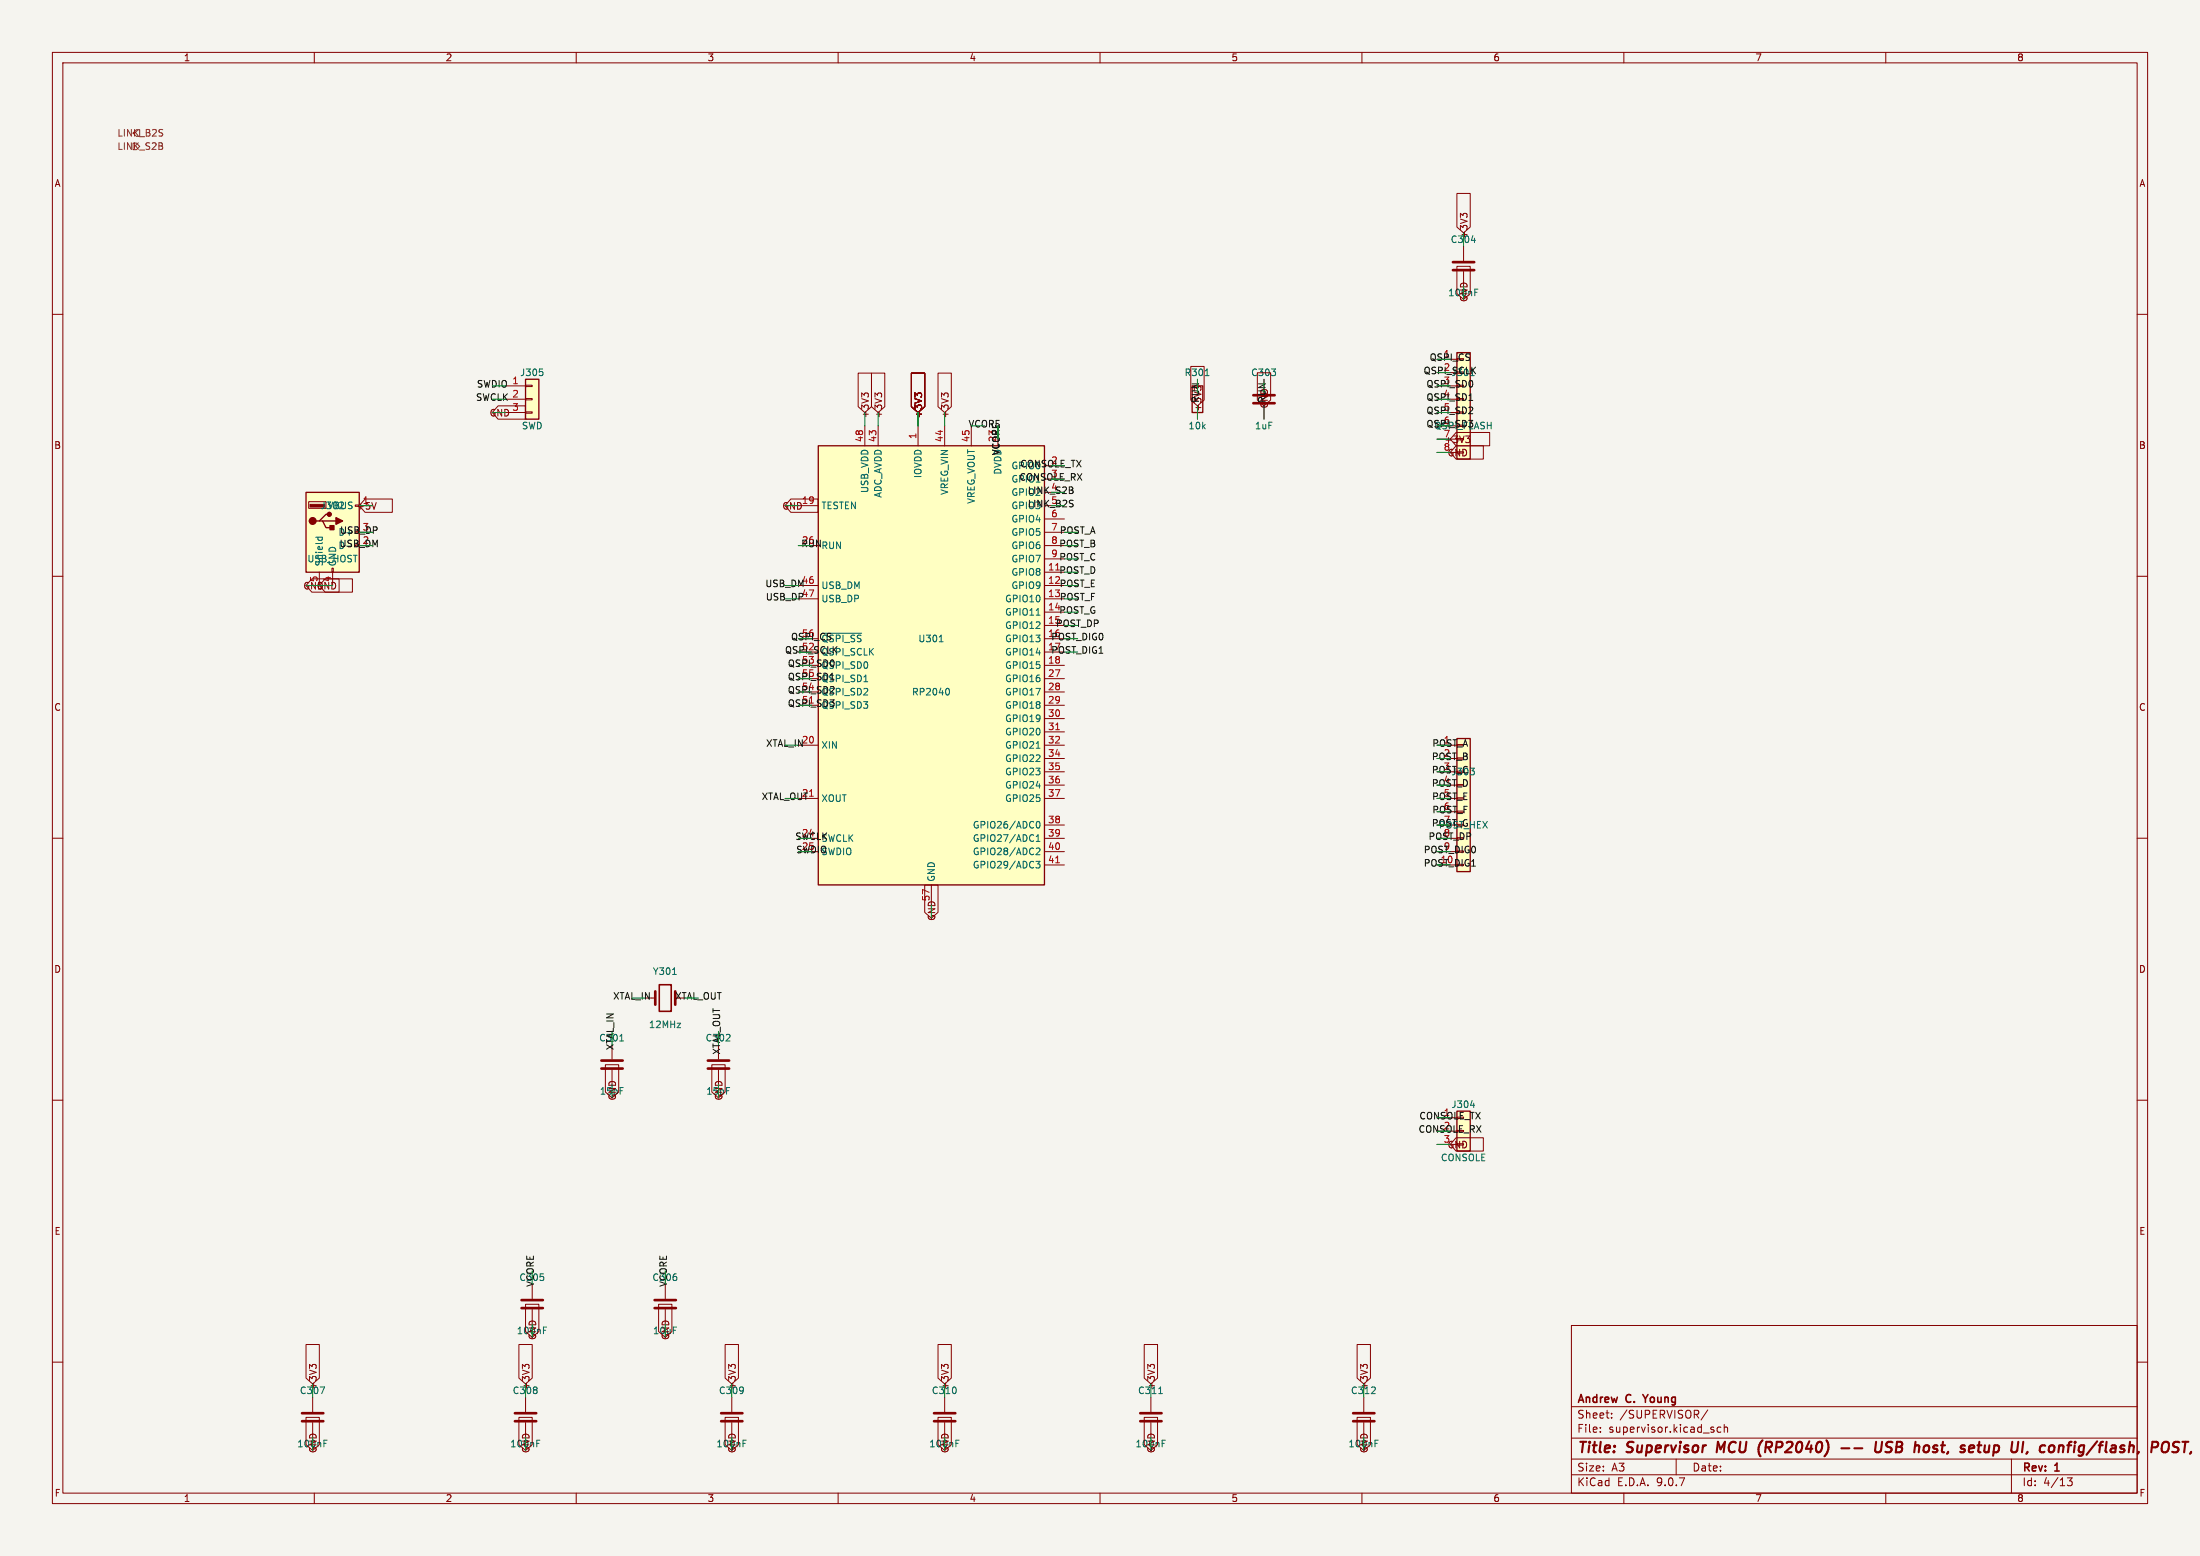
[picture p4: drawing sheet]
<svg xmlns="http://www.w3.org/2000/svg" width="420mm" height="297mm" viewBox="0 0 420 297" stroke-linecap="round" stroke-linejoin="round" font-family="sans-serif">
<path d="M0 0h420v297h-420z" fill="#f5f4ef" stroke="#f5f4ef" stroke-width=".19"/>
<g fill="none" stroke="#840000" stroke-width=".19">
<path d="M10 10h400v277h-400zM12 12h396v273h-396zM60 10v2M110 10v2M160 10v2M210 10v2M260 10v2M310 10v2M360 10v2M10 60h2M408 60h2M10 110h2"/>
<path d="M408 110h2M10 160h2M408 160h2M10 210h2M408 210h2M300 253h108v32h-108zM10 260h2M300 278.5h108M300 274.5h108M300 268.5h108M305.5 273.2v.2M305.5 272.5v.1"/>
<path d="M307.7 270.5v.2M307.7 269.8v.1M320 278.5v3M326 269.1l-1.3 1.9M327.2 273v.3M328.5 272.5l-.4-.1-.3 .3 .1 .6h.6M329.2 272.5l.2-.1 .3 .1 .1 .9M329.2 271.9v1.5M384 278.5v6.5M408 260h2M60 285v2M110 285v2"/>
<path d="M160 285v2M210 285v2M260 285v2M300 281.5h108M310 285v2M360 285v2M394.7 282.1h.9l-.5 .6 .4 .1v.6l-.2 .2-.6-.1"/>
</g>
<g fill="none" stroke="#840000" stroke-width=".4">
<path d="M328 275.2l-.3 2M336.5 274.9l-.5 .6M351.5 276.4h1.5M354 276.4h1.5M358.2 275.2l-.2 1.6 .1 .3a.66 .66 0 0 0 1-.3l.2-1.6M359.9 277.1l.8 .1M360.5 275.2l-.2 .1a.46 .46 0 0 0-.2 .5 .46 .46 0 0 0 .3 .4l.4 .1M368 275.9l.3 .4-.2 .7M377.5 275.9h.8M377.9 275.2l-.2 1.7v.2l.4 .1M394.6 275.9h.8M395.3 275.2l-.3 .3-.2 1.7"/>
<path d="M413.1 275.3h.8a1.36 1.36 0 0 1-.5 1.9h-.4M416 275.3a.85 .85 0 0 0-1 .1 .45 .45 0 0 0 .2 .8l.5 .1a.51 .51 0 0 1 .1 .6 .51 .51 0 0 1-.4 .3l-.7-.1M416.6 275.2h1.2M417.2 275.2l-.2 2"/>
</g>
<path d="M313.6 266.2l.5 .8" fill="none" stroke="#840000" stroke-width=".3"/>
<path d="M278.1 141h2.6v25.4h-2.6z" fill="#ffffc2"/>
<path d="M278.1 141h2.6v25.4h-2.6z" fill="none" stroke="#840000" stroke-width=".25"/>
<path d="M274.3 142.2h3.8M274.3 144.8h3.8M274.3 147.3h3.8M274.3 149.9h3.8M274.3 152.4h3.8M274.3 154.9h3.8M274.3 157.5h3.8M274.3 160h3.8M274.3 162.6h3.8M274.3 165.1h3.8" fill="none" stroke="#840000" stroke-width=".19"/>
<path d="M280.7 146.6h.8l-.5 .5M281.3 147.2l.2 .2-.2 .4" fill="none" stroke="#006464" stroke-width=".19"/>
<path d="M100.3 72.4h2.6v7.6h-2.6z" fill="#ffffc2"/>
<path d="M100.3 72.4h2.6v7.6h-2.6z" fill="none" stroke="#840000" stroke-width=".25"/>
<path d="M96.5 73.7h3.8M96.5 76.2h3.8M96.5 78.7h3.8M100.3 73.5h1.3v.3h-1.3zM100.3 76.1h1.3v.2h-1.3zM100.3 78.6h1.3v.3h-1.3z" fill="none" stroke="#840000" stroke-width=".19"/>
<path d="M103 70.4h.6M103.5 71l.2 .2-.2 .4" fill="none" stroke="#006464" stroke-width=".19"/>
<path d="M58.4 94h10.2v15.2h-10.2z" fill="#ffffc2"/>
<path d="M58.4 94h10.2v15.2h-10.2zM61 99.4h.6l.6 1.3h1.3M61.6 99.4h2.5M62.9 98.2h-.7l-1.2 1.2h-.7" fill="none" stroke="#840000" stroke-width=".25"/>
<g fill="#840000" stroke="#840000" stroke-width=".25">
<path d="M63 100.3h.8v.8h-.8z"/>
<path d="M64.1 98.8l1.3 .6-1.3 .7z"/>
<circle cx="59.7" cy="99.4" r=".63"/>
<circle cx="62.9" cy="98.2" r=".38"/>
</g>
<path d="M59.2 96.3h2.8v.5h-2.8z" fill="#840000" stroke="#840000" stroke-width=".19"/>
<path d="M58.9 95.8h3.3v1.2h-3.3zM61 109.2v2.6M63.4 108.5h.2v.7h-.2zM63.5 109.2v2.6" fill="none" stroke="#840000" stroke-width=".19"/>
<path d="M60.3 102.5h1.2M60.8 102.5l-.1 .4M61.5 102.5v.4" fill="none" stroke="#006464" stroke-width=".19"/>
<path d="M156.2 85.1h43.2v83.8h-43.2z" fill="#ffffc2"/>
<path d="M227.6 73.7h2v5h-2zM156.2 85.1h43.2v83.8h-43.2z" fill="none" stroke="#840000" stroke-width=".25"/>
<g fill="none" stroke="#840000" stroke-width=".19">
<path d="M228.6 72.4v1.3M228.6 78.7v1.3M241.3 72.4v2.8M241.3 77.2v2.8M152.4 96.5h3.8M165.1 81.3v3.8M167.6 81.3v3.8M175.3 81.3v3.8M180.3 81.3v3.8M185.4 81.3v3.8M190.5 81.3v3.8M199.4 96.5h3.8"/>
<path d="M199.4 88.9h3.8M199.4 91.4h3.8M199.4 94h3.8M199.4 99.1h3.8M152.4 104.1h3.8M152.4 111.8h3.8M152.4 114.3h3.8M199.4 104.1h3.8M199.4 111.8h3.8M199.4 114.3h3.8M199.4 101.6h3.8M199.4 106.7h3.8"/>
<path d="M199.4 109.2h3.8M199.4 116.8h3.8M199.4 119.4h3.8M152.4 121.9h3.8M152.4 124.5h3.8M152.4 127h3.8M152.4 129.5h3.8M152.4 132.1h3.8M152.4 134.6h3.8M199.4 121.9h3.8M199.4 124.5h3.8M199.4 127h3.8"/>
<path d="M199.4 129.5h3.8M199.4 132.1h3.8M199.4 134.6h3.8M199.4 137.2h3.8M199.4 139.7h3.8M152.4 142.2h3.8M152.4 152.4h3.8M199.4 142.2h3.8M199.4 152.4h3.8M199.4 144.8h3.8M199.4 147.3h3.8M199.4 149.9h3.8"/>
<path d="M199.4 157.5h3.8M152.4 160h3.8M152.4 162.6h3.8M177.8 168.9v3.8M199.4 160h3.8M199.4 162.6h3.8M199.4 165.1h3.8"/>
</g>
<path d="M230.1 71.7h.7M197.8 117.4h.7M156.9 120.9h7.6M164.9 130.1h.7M179.3 122.5h.7M180.9 131.4a.79 .79 0 0 1 0 1.3M197.8 142.8h.7M197.8 159.7l.4-.4v1.3M197.9 156.9l.2-.1a.68 .68 0 0 1 .5 .6 .68 .68 0 0 1-.5 .7l-.3-.5zM197.8 164.4h.7l-.4 .5 .4 .1v.6l-.2 .1-.5-.1M197.8 162l.5-.1 .2 .3-.7 .9h.7M197.8 160.6h.7" fill="none" stroke="#006464" stroke-width=".19"/>
<path d="M201.5 108.8h.8M201.5 139.3h.8M154.5 152h.8M201.5 164.7h.8" fill="none" stroke="#a90000" stroke-width=".19"/>
<path d="M239.3 75.4h4M239.3 77h4" fill="none" stroke="#840000" stroke-width=".51"/>
<path d="M278.1 67.3h2.6v20.3h-2.6z" fill="#ffffc2"/>
<path d="M278.1 67.3h2.6v20.3h-2.6z" fill="none" stroke="#840000" stroke-width=".25"/>
<g fill="none" stroke="#840000" stroke-width=".19">
<path d="M279.4 47v2.8M279.4 51.8v2.8M274.3 68.6h3.8M274.3 71.1h3.8M274.3 73.7h3.8M274.3 76.2h3.8M274.3 78.7h3.8M274.3 81.3h3.8M274.3 83.8h3.8M274.3 86.4h3.8M116.8 199.4v2.8M124.5 190.5h.6"/>
<path d="M137.2 199.4v2.8M116.8 204.2v2.8M137.2 204.2v2.8"/>
</g>
<path d="M277.4 50h4M277.4 51.6h4M125.1 189.2v2.6M114.8 202.4h4.1M114.8 204h4.1M135.1 202.4h4.1M135.1 204h4.1" fill="none" stroke="#840000" stroke-width=".51"/>
<path d="M280.9 45.9h.8M281.5 55.8h.5M281.5 55.2h.7M118.3 198.7h.7M128.4 186h.7" fill="none" stroke="#006464" stroke-width=".19"/>
<path d="M125.9 188h2.2v5h-2.2z" fill="none" stroke="#840000" stroke-width=".3"/>
<path d="M278.1 212.1h2.6v7.6h-2.6z" fill="#ffffc2"/>
<path d="M278.1 212.1h2.6v7.6h-2.6z" fill="none" stroke="#840000" stroke-width=".25"/>
<g fill="none" stroke="#840000" stroke-width=".19">
<path d="M278.1 36.9h2.6v6.4l-1.3 1.2-1.3-1.2zM278.1 50.8h2.6v5.2l-1.3 1.2-1.3-1.2zM279.3 41.1l-.5-.4v.8M279.3 41l.2-.3h.3l.3 .3M95.1 77.5h5.2v2.5h-5.2l-1.1-1.3zM163.8 71.2h2.6v6.4l-1.3 1.1-1.3-1.1zM165 75.3l.2-.3h.3l.3 .3M165 75.4l-.5-.4v.8M166.4 71.2h2.5v6.4l-1.3 1.1-1.2-1.1zM167.5 75.3l.3-.3h.3l.2 .3M167.5 75.4l-.5-.4v.8M174 71.2h2.5v6.4l-1.2 1.1-1.3-1.1z"/>
<path d="M175.1 75.4l-.4-.4v.8M175.1 75.3l.3-.3h.3l.2 .3M179.1 71.2h2.5v6.4l-1.3 1.1-1.2-1.1zM180.2 75.4l-.5-.4v.8M180.2 75.3l.3-.3h.3l.2 .3M227.3 69.9h2.6v6.5l-1.3 1.1-1.3-1.1zM228.3 77.8h1M228.8 77.3v1M240 71.2h2.6v5.2l-1.3 1.1-1.3-1.1zM69.7 95.2h5.2v2.6h-5.2l-1.1-1.3zM71.8 95.9l-.4 1.3M151 95.2h5.2v2.6h-5.2l-1.1-1.3z"/>
<path d="M278 85.1h5.2v2.5h-5.2l-1.1-1.2zM278 82.5h6.4v2.6h-6.4l-1.1-1.3zM279.8 83.2h.8l-.4 .5M280.3 83.7l.3 .2v.3l-.3 .3M59.5 110.5h5.2v2.5h-5.2l-1.1-1.2zM62.1 110.5h5.2v2.5h-5.2l-1.1-1.2zM176.5 168.9h2.6v5.2l-1.3 1.2-1.3-1.2zM115.6 203.2h2.5v5.2l-1.3 1.2-1.2-1.2zM135.9 203.2h2.5v5.2l-1.2 1.2-1.3-1.2zM274.3 213.4h3.8M274.3 215.9h3.8M274.3 218.4h3.8"/>
<path d="M278 217.2h5.2v2.5h-5.2l-1.1-1.3zM58.4 256.6h2.6v6.4l-1.3 1.2-1.3-1.2zM99.1 256.6h2.5v6.4l-1.3 1.2-1.2-1.2zM100.3 249h2.6v5.2l-1.3 1.1-1.3-1.1zM101.6 245.1v2.8M101.6 249.9v2.8M125.7 249h2.6v5.2l-1.3 1.1-1.3-1.1zM127 245.1v2.8M127 249.9v2.8M138.4 256.6h2.6v6.4l-1.3 1.2-1.3-1.2zM179.1 256.6h2.5v6.4l-1.3 1.2-1.2-1.2zM218.4 256.6h2.6v6.4l-1.3 1.2-1.3-1.2z"/>
<path d="M259.1 256.6h2.5v6.4l-1.3 1.2-1.2-1.2zM58.4 270.5h2.6v5.2l-1.3 1.2-1.3-1.2zM59.6 260.7l.2-.3h.3l.3 .3M59.6 260.9l-.5-.5v.8M59.7 266.7v2.8M59.7 271.5v2.8M99.1 270.5h2.5v5.2l-1.3 1.2-1.2-1.2zM100.2 260.7l.3-.3h.3l.2 .3M100.2 260.9l-.5-.5v.8M100.3 266.7v2.8M100.3 271.5v2.8M138.4 270.5h2.6v5.2l-1.3 1.2-1.3-1.2z"/>
<path d="M139.6 260.7l.2-.3h.3l.3 .3M139.6 260.9l-.5-.5v.8M139.7 266.7v2.8M139.7 271.5v2.8M179.1 270.5h2.5v5.2l-1.3 1.2-1.2-1.2zM180.2 260.9l-.5-.5v.8M180.2 260.7l.3-.3h.3l.2 .3M180.3 266.7v2.8M180.3 271.5v2.8M218.4 270.5h2.6v5.2l-1.3 1.2-1.3-1.2zM219.6 260.7l.2-.3h.3l.3 .3M219.6 260.9l-.5-.5v.8"/>
<path d="M219.7 266.7v2.8M219.7 271.5v2.8M259.1 270.5h2.5v5.2l-1.3 1.2-1.2-1.2zM260.2 260.7l.3-.3h.3l.2 .3M260.2 260.9l-.4-.5v.8M260.3 266.7v2.8M260.3 271.5v2.8"/>
</g>
<g fill="none" stroke="#006464" stroke-width=".19">
<path d="M280.7 211h.8M103.7 253.9h.5M103.7 253.3h.7M61.1 264.7h.9l-.6 1.3M61.8 275.5h.5M61.8 274.9h.6M102.5 275.5h.4M102.5 274.9h.6M141.8 275.5h.5M141.8 274.9h.7M182.5 275.5h.4M182.5 274.9h.6"/>
<path d="M221.2 266h.7M221.9 275.5h.4M221.9 274.9h.6M262.5 275.5h.4M262.5 274.9h.6"/>
</g>
<g fill="none" stroke="#840000" stroke-width=".51">
<path d="M99.6 248.2h4M99.6 249.7h4M125 248.2h4M125 249.7h4M57.7 269.7h4M57.7 271.3h4M98.3 269.7h4.1M98.3 271.3h4.1M137.7 269.7h4M137.7 271.3h4M178.3 269.7h4.1M178.3 271.3h4.1"/>
<path d="M217.7 269.7h4M217.7 271.3h4M258.3 269.7h4.1M258.3 271.3h4.1"/>
</g>
<path d="M280.4 76.4h.8" fill="none" stroke="#0f0f0f" stroke-width=".19"/>
<g fill="none" stroke="#009600" stroke-width=".19">
<path d="M279.4 44.5v2.5M165.1 78.7v2.6M167.6 78.7v2.6M175.3 78.7v2.6M180.3 78.7v2.6M228.6 72.4v2.5M228.6 77.5v2.5M241.3 72.4v2.5M241.3 77.5v2.5M274.3 86.4h2.6M274.3 83.8h2.6M152.4 104.1h2.5"/>
<path d="M274.3 218.4h2.6M59.7 264.2v2.5M100.3 264.2v2.5M139.7 264.2v2.5M180.3 264.2v2.5M219.7 264.2v2.5M260.3 264.2v2.5"/>
</g>
<g font-size="2.8" fill="#840000">
<text x="301" y="277.9">Title:</text>
<text x="310.6" y="277.9">Supervisor</text>
<text x="328.6" y="277.9">MCU</text>
<text x="337.3" y="277.9">(RP2040)</text>
<text x="361.2" y="277.9">USB</text>
<text x="369.5" y="277.9">host,</text>
<text x="379.2" y="277.9">setup</text>
<text x="389.6" y="277.9">UI,</text>
<text x="395.9" y="277.9">config/flash,</text>
<text x="417.9" y="277.9">PO</text>
</g>
<g font-size="2.1" fill="#840000">
<text x="301" y="268.2">Andrew</text>
<text x="310.5" y="268.2">C.</text>
<text x="314.5" y="268.2">Young</text>
<text x="301" y="273.7">File:</text>
<text x="301" y="271">Sheet:</text>
<text x="307.1" y="273.7">supervisor.kicad_sch</text>
<text x="309.2" y="271">/SUPERVISOR/</text>
<text x="301" y="281.1">Size:</text>
<text x="307.6" y="281.1">A3</text>
<text x="323" y="281.1">Date:</text>
<text x="386" y="281.3">Rev:</text>
<text x="392.4" y="281.3">1</text>
<text x="301" y="283.9">KiCad</text>
<text x="308.7" y="283.9">E.D.A.</text>
<text x="316.3" y="283.9">9.0.7</text>
<text x="386" y="283.9">Id:</text>
<text x="390.1" y="283.9">4/13</text>
</g>
<g font-size="1.8" fill="#840000">
<text x="35" y="11.9">1</text>
<text x="85" y="11.9">2</text>
<text x="135" y="11.9">3</text>
<text x="185" y="11.9">4</text>
<text x="235" y="11.9">5</text>
<text x="285" y="11.9">6</text>
<text x="335" y="11.9">7</text>
<text x="385" y="11.9">8</text>
<text x="10.3" y="35.9">A</text>
<text x="408.3" y="35.9">A</text>
<text x="280.4" y="45.7" transform="rotate(-90 280.4 45.7)">+3V3</text>
<text x="166.1" y="80" transform="rotate(-90 166.1 80)">+3V3</text>
<text x="168.6" y="80" transform="rotate(-90 168.6 80)">+3V3</text>
<text x="176.2" y="80" transform="rotate(-90 176.2 80)">+3V3</text>
<text x="181.3" y="80" transform="rotate(-90 181.3 80)">+3V3</text>
<text x="242.3" y="78.1" transform="rotate(-90 242.3 78.1)">GND</text>
<text x="275.5" y="83.6">7</text>
<text x="10.3" y="85.9">B</text>
<text x="275.5" y="86.1">8</text>
<text x="275.6" y="84.8">+3V3</text>
<text x="276.3" y="87.3">GND</text>
<text x="408.2" y="85.9">B</text>
<text x="69.1" y="96.3">1</text>
<text x="153" y="96.3">19</text>
<text x="60.7" y="111.2" transform="rotate(-90 60.7 111.2)">5</text>
<text x="63.2" y="111.2" transform="rotate(-90 63.2 111.2)">4</text>
<text x="10.3" y="135.9">C</text>
<text x="408.2" y="135.9">C</text>
<text x="177.5" y="172.1" transform="rotate(-90 177.5 172.1)">57</text>
<text x="10.3" y="185.9">D</text>
<text x="408.2" y="185.9">D</text>
<text x="275.5" y="218.2">3</text>
<text x="276.3" y="219.4">GND</text>
<text x="10.3" y="235.9">E</text>
<text x="408.3" y="235.9">E</text>
<text x="124.6" y="254.9">10uF</text>
<text x="60.6" y="265.4" transform="rotate(-90 60.6 265.4)">+3V3</text>
<text x="101.3" y="265.4" transform="rotate(-90 101.3 265.4)">+3V3</text>
<text x="140.7" y="265.4" transform="rotate(-90 140.7 265.4)">+3V3</text>
<text x="181.3" y="265.4" transform="rotate(-90 181.3 265.4)">+3V3</text>
<text x="217.2" y="266.3">C311</text>
<text x="220.7" y="265.4" transform="rotate(-90 220.7 265.4)">+3V3</text>
<text x="261.3" y="265.4" transform="rotate(-90 261.3 265.4)">+3V3</text>
<text x="10.3" y="285.9">F</text>
<text x="35" y="286.9">1</text>
<text x="85" y="286.9">2</text>
<text x="135" y="286.9">3</text>
<text x="185" y="286.9">4</text>
<text x="235" y="286.9">5</text>
<text x="285" y="286.9">6</text>
<text x="335" y="286.9">7</text>
<text x="385" y="286.9">8</text>
<text x="408.3" y="285.9">F</text>
</g>
<g font-size="1.8" fill="#725600">
<text x="22.3" y="28.8">LINK_S2B</text>
<text x="22.3" y="26.3">LINK_B2S</text>
</g>
<g font-size="1.8" fill="#006464">
<text x="276.8" y="46.6">C304</text>
<text x="276.4" y="56.7">100nF</text>
<text x="99.2" y="72">J305</text>
<text x="226" y="72">R301</text>
<text x="238.7" y="72">C303</text>
<text x="99.5" y="82.1">SWD</text>
<text x="226.8" y="82.1">10k</text>
<text x="239.5" y="82.1">1uF</text>
<text x="273.7" y="82.1">QSPI_FLASH</text>
<text x="166" y="94.2" transform="rotate(-90 166 94.2)">USB_VDD</text>
<text x="168.5" y="95.1" transform="rotate(-90 168.5 95.1)">ADC_AVDD</text>
<text x="176.1" y="91.4" transform="rotate(-90 176.1 91.4)">IOVDD</text>
<text x="181.2" y="94.6" transform="rotate(-90 181.2 94.6)">VREG_VIN</text>
<text x="61.1" y="97.4">J302</text>
<text x="156.7" y="97.4">TESTEN</text>
<text x="186.3" y="96.3" transform="rotate(-90 186.3 96.3)">VREG_VOUT</text>
<text x="193" y="99.9">GPIO4</text>
<text x="58.6" y="107.5">USB_HOST</text>
<text x="156.7" y="105">RUN</text>
<text x="193" y="102.5">GPIO5</text>
<text x="193" y="105">GPIO6</text>
<text x="193" y="107.5">GPIO7</text>
<text x="61.8" y="108.2" transform="rotate(-90 61.8 108.2)">Shield</text>
<text x="64.4" y="108.2" transform="rotate(-90 64.4 108.2)">GND</text>
<text x="156.7" y="112.6">USB_DM</text>
<text x="193" y="110.1">GPIO8</text>
<text x="193" y="112.6">GPIO9</text>
<text x="156.7" y="115.2">USB_DP</text>
<text x="191.8" y="115.2">GPIO10</text>
<text x="191.8" y="117.7">GPIO11</text>
<text x="156.7" y="122.8">~{QSPI_SS}</text>
<text x="156.7" y="125.3">QSPI_SCLK</text>
<text x="175.2" y="122.8">U301</text>
<text x="191.8" y="120.2">GPIO12</text>
<text x="191.8" y="122.8">GPIO13</text>
<text x="191.8" y="125.3">GPIO14</text>
<text x="191.8" y="127.9">GPIO15</text>
<text x="191.8" y="130.4">GPIO16</text>
<text x="174" y="132.9">RP2040</text>
<text x="191.8" y="132.9">GPIO17</text>
<text x="191.8" y="135.5">GPIO18</text>
<text x="156.7" y="143.1">XIN</text>
<text x="191.8" y="138">GPIO19</text>
<text x="191.8" y="140.6">GPIO20</text>
<text x="191.8" y="143.1">GPIO21</text>
<text x="191.8" y="145.6">GPIO22</text>
<text x="191.8" y="148.2">GPIO23</text>
<text x="156.7" y="153.3">XOUT</text>
<text x="191.8" y="150.7">GPIO24</text>
<text x="191.8" y="153.3">GPIO25</text>
<text x="156.7" y="160.9">SWCLK</text>
<text x="185.6" y="158.3">GPIO26/ADC0</text>
<text x="185.6" y="160.9">GPIO27/ADC1</text>
<text x="274.6" y="158.3">POST_HEX</text>
<text x="156.7" y="163.4">SWDIO</text>
<text x="185.6" y="163.4">GPIO28/ADC2</text>
<text x="185.6" y="166">GPIO29/ADC3</text>
<text x="178.7" y="168.4" transform="rotate(-90 178.7 168.4)">GND</text>
<text x="124.5" y="186.3">Y301</text>
<text x="123.8" y="196.4">12MHz</text>
<text x="114.4" y="209.1">15pF</text>
<text x="134.7" y="209.1">15pF</text>
<text x="275" y="221.8">CONSOLE</text>
<text x="98.6" y="254.9">100nF</text>
<text x="57.1" y="266.3">C307</text>
<text x="97.8" y="266.3">C308</text>
<text x="137.1" y="266.3">C309</text>
<text x="177.8" y="266.3">C310</text>
<text x="257.8" y="266.3">C312</text>
<text x="56.7" y="276.5">100nF</text>
<text x="97.3" y="276.5">100nF</text>
<text x="136.7" y="276.5">100nF</text>
<text x="177.3" y="276.5">100nF</text>
<text x="216.7" y="276.5">100nF</text>
<text x="257.3" y="276.5">100nF</text>
</g>
<g font-size="1.8" fill="#009600">
<text x="280.4" y="57.8" transform="rotate(-90 280.4 57.8)">GND</text>
<text x="271.7" y="71.6">QSPI_SCLK</text>
<text x="272.8" y="69.1">QSPI_CS</text>
<text x="90.8" y="76.7">SWCLK</text>
<text x="90.9" y="74.2">SWDIO</text>
<text x="272.2" y="76.7">QSPI_SD1</text>
<text x="272.2" y="74.2">QSPI_SD0</text>
<text x="93.4" y="79.7">GND</text>
<text x="184.8" y="81.8">VCORE</text>
<text x="272.2" y="81.8">QSPI_SD3</text>
<text x="272.2" y="79.3">QSPI_SD2</text>
<text x="191" y="87" transform="rotate(-90 191 87)">VCORE</text>
<text x="194.7" y="89.4">CONSOLE_TX</text>
<text x="194.5" y="92">CONSOLE_RX</text>
<text x="196.1" y="94.5">LINK_S2B</text>
<text x="62.5" y="97.4">VBUS +5V</text>
<text x="149.3" y="97.5">GND</text>
<text x="196.1" y="97">LINK_B2S</text>
<text x="64.7" y="104.7">USB_DM</text>
<text x="64.8" y="102.1">USB_DP</text>
<text x="202.1" y="107.2">POST_C</text>
<text x="202.1" y="104.7">POST_B</text>
<text x="202.2" y="102.1">POST_A</text>
<text x="57.8" y="112.7">GND</text>
<text x="60.4" y="112.7">GND</text>
<text x="146" y="112.3">USB_DM</text>
<text x="202.1" y="109.7">POST_D</text>
<text x="202.2" y="112.3">POST_E</text>
<text x="146.1" y="114.8">USB_DP</text>
<text x="201.5" y="119.9">POST_DP</text>
<text x="202.1" y="117.4">POST_G</text>
<text x="202.2" y="114.8">POST_F</text>
<text x="149.8" y="125">QSPI_SCLK</text>
<text x="150.9" y="122.4">QSPI_CS</text>
<text x="200.6" y="122.4">POST_DIG0</text>
<text x="200.6" y="125">POST_DIG1</text>
<text x="150.3" y="127.5">QSPI_SD0</text>
<text x="150.3" y="130.1">QSPI_SD1</text>
<text x="150.3" y="132.6">QSPI_SD2</text>
<text x="150.3" y="135.1">QSPI_SD3</text>
<text x="146.2" y="142.8">XTAL_IN</text>
<text x="273.3" y="142.8">POST_A</text>
<text x="273.3" y="147.8">POST_C</text>
<text x="273.3" y="145.3">POST_B</text>
<text x="145.3" y="152.9">XTAL_OUT</text>
<text x="273.3" y="150.4">POST_D</text>
<text x="273.3" y="152.9">POST_E</text>
<text x="273.3" y="155.5">POST_F</text>
<text x="151.7" y="160.5">SWCLK</text>
<text x="272.6" y="160.5">POST_DP</text>
<text x="273.3" y="158">POST_G</text>
<text x="151.9" y="163.1">SWDIO</text>
<text x="271.7" y="165.6">POST_DIG1</text>
<text x="271.7" y="163.1">POST_DIG0</text>
<text x="178.8" y="175.9" transform="rotate(-90 178.8 175.9)">GND</text>
<text x="116.9" y="191">XTAL_IN</text>
<text x="128.8" y="191">XTAL_OUT</text>
<text x="117.4" y="200.6" transform="rotate(-90 117.4 200.6)">XTAL_IN</text>
<text x="137.7" y="201.4" transform="rotate(-90 137.7 201.4)">XTAL_OUT</text>
<text x="117.8" y="210.2" transform="rotate(-90 117.8 210.2)">GND</text>
<text x="138.1" y="210.2" transform="rotate(-90 138.1 210.2)">GND</text>
<text x="270.9" y="213.9">CONSOLE_TX</text>
<text x="270.7" y="216.4">CONSOLE_RX</text>
<text x="102.1" y="245.7" transform="rotate(-90 102.1 245.7)">VCORE</text>
<text x="127.5" y="245.7" transform="rotate(-90 127.5 245.7)">VCORE</text>
<text x="102.6" y="255.9" transform="rotate(-90 102.6 255.9)">GND</text>
<text x="128" y="255.9" transform="rotate(-90 128 255.9)">GND</text>
<text x="60.6" y="277.5" transform="rotate(-90 60.6 277.5)">GND</text>
<text x="101.3" y="277.5" transform="rotate(-90 101.3 277.5)">GND</text>
<text x="140.7" y="277.5" transform="rotate(-90 140.7 277.5)">GND</text>
<text x="181.3" y="277.5" transform="rotate(-90 181.3 277.5)">GND</text>
<text x="220.7" y="277.5" transform="rotate(-90 220.7 277.5)">GND</text>
<text x="261.3" y="277.5" transform="rotate(-90 261.3 277.5)">GND</text>
</g>
<g font-size="1.8" fill="#0f0f0f">
<text x="275.5" y="68.3">1</text>
<text x="275.5" y="70.9">2</text>
<text x="277" y="72">J301</text>
<text x="229.1" y="77" transform="rotate(-90 229.1 77)">RUN</text>
<text x="241.8" y="77" transform="rotate(-90 241.8 77)">RUN</text>
<text x="275.5" y="73.4">3</text>
<text x="275.5" y="75.9">4</text>
<text x="275.5" y="78.5">5</text>
<text x="275.5" y="81">6</text>
<text x="190.2" y="84.5" transform="rotate(-90 190.2 84.5)">23</text>
<text x="193" y="89.8">GPIO0</text>
<text x="200.6" y="88.6">2</text>
<text x="191.4" y="90.7" transform="rotate(-90 191.4 90.7)">DVDD</text>
<text x="193" y="92.3">GPIO1</text>
<text x="193" y="94.8">GPIO2</text>
<text x="200.6" y="91.2">3</text>
<text x="200.6" y="93.7">4</text>
<text x="69.1" y="101.3">3</text>
<text x="193" y="97.4">GPIO3</text>
<text x="200.6" y="96.3">5</text>
<text x="64.5" y="102.5">D+</text>
<text x="64.5" y="105">D-</text>
<text x="69.1" y="103.9">2</text>
<text x="152.9" y="104.7">RUN</text>
<text x="153" y="103.9">26</text>
<text x="153" y="111.5">46</text>
<text x="153" y="114">47</text>
<text x="200" y="119.1">15</text>
<text x="153" y="121.7">56</text>
<text x="153" y="124.2">52</text>
<text x="200" y="121.7">16</text>
<text x="200" y="124.2">17</text>
<text x="153" y="126.7">53</text>
<text x="153" y="129.3">55</text>
<text x="153" y="131.8">54</text>
<text x="156.7" y="127.9">QSPI_SD0</text>
<text x="156.7" y="130.4">QSPI_SD1</text>
<text x="153" y="134.4">51</text>
<text x="156.7" y="132.9">QSPI_SD2</text>
<text x="156.7" y="135.5">QSPI_SD3</text>
<text x="153" y="142">20</text>
<text x="275.5" y="142">1</text>
<text x="275.5" y="144.5">2</text>
<text x="275.5" y="147.1">3</text>
<text x="275.5" y="149.6">4</text>
<text x="277" y="148.2">J303</text>
<text x="153" y="152.1">21</text>
<text x="275.5" y="152.1">5</text>
<text x="275.5" y="154.7">6</text>
<text x="153" y="159.8">24</text>
<text x="275.5" y="157.2">7</text>
<text x="275.5" y="159.8">8</text>
<text x="153" y="162.3">25</text>
<text x="274.9" y="164.8">10</text>
<text x="275.5" y="162.3">9</text>
<text x="114.3" y="199">C301</text>
<text x="134.6" y="199">C302</text>
<text x="275.5" y="213.1">1</text>
<text x="275.5" y="215.6">2</text>
<text x="277" y="211.7">J304</text>
<text x="99" y="244.7">C305</text>
<text x="124.4" y="244.7">C306</text>
</g>
<g font-size="1.8" fill="#a90000">
<text x="97.7" y="73.4">1</text>
<text x="97.7" y="75.9">2</text>
<text x="97.7" y="78.5">3</text>
<text x="175" y="83.9" transform="rotate(-90 175 83.9)">1</text>
<text x="164.8" y="84.5" transform="rotate(-90 164.8 84.5)">48</text>
<text x="167.4" y="84.5" transform="rotate(-90 167.4 84.5)">43</text>
<text x="180.1" y="84.5" transform="rotate(-90 180.1 84.5)">44</text>
<text x="185.2" y="84.5" transform="rotate(-90 185.2 84.5)">45</text>
<text x="200.6" y="98.8">6</text>
<text x="200.6" y="101.3">7</text>
<text x="200.6" y="103.9">8</text>
<text x="200.6" y="106.4">9</text>
<text x="200" y="109">11</text>
<text x="200" y="111.5">12</text>
<text x="200" y="114">13</text>
<text x="200" y="116.6">14</text>
<text x="200" y="126.7">18</text>
<text x="200" y="129.3">27</text>
<text x="200" y="131.8">28</text>
<text x="200" y="134.4">29</text>
<text x="200" y="136.9">30</text>
<text x="200" y="139.4">31</text>
<text x="200" y="142">32</text>
<text x="200" y="144.5">34</text>
<text x="200" y="147.1">35</text>
<text x="200" y="149.6">36</text>
<text x="200" y="152.1">37</text>
<text x="200" y="157.2">38</text>
<text x="200" y="159.8">39</text>
<text x="200" y="162.3">40</text>
<text x="200" y="164.8">41</text>
</g>
</svg>
